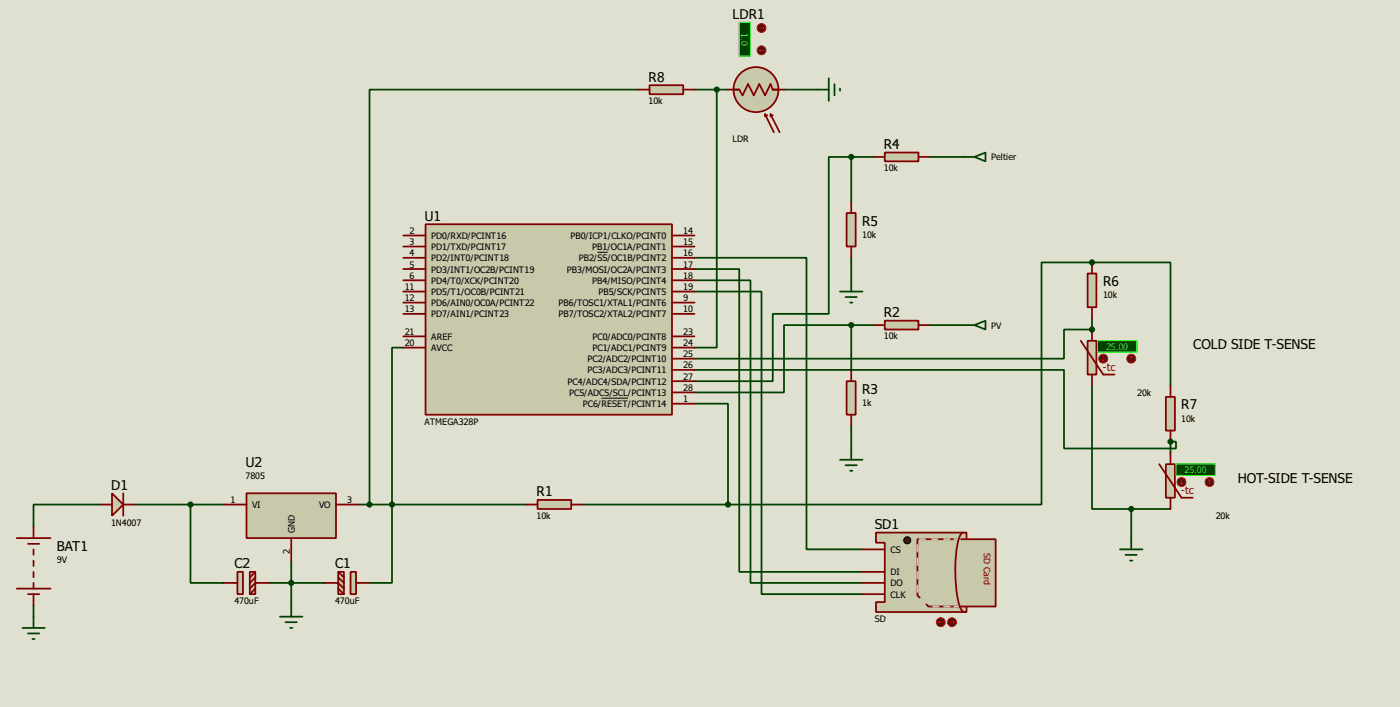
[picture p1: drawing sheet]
<svg xmlns="http://www.w3.org/2000/svg" width="317mm" height="160mm" viewBox="0 0 317 160" stroke-linecap="round" stroke-linejoin="round" font-family="sans-serif">
<path d="M0 0h317.5v160.1h-317.5z" fill="#e0e0d0"/>
<g fill="none" stroke="#004000" stroke-width=".4">
<path d="M193.1 35.6h-5.1v35.5h-12.7v15.3h-17.8M193.1 35.6v10.1M193.1 35.6h5M210.8 35.6h7.7M157.5 58.4h25.4v66.1h12.7M193.1 58.4v5.1M247.7 59.5h17.8v27.9M91.5 78.8h-2.6v35.5M157.5 61h10.2v68.6h27.9M157.5 63.5h12.7v68.6h25.4M157.5 66.1h15.2v68.5h22.9M193.1 73.7h-15.3v15.2h-20.3"/>
<path d="M193.1 73.7v10.1M193.1 73.7h5M210.8 73.7h7.7M157.5 91.5h7.6v22.8h-33M193.1 96.5v5.1M22.9 114.3h-15.3v5.1M30.5 114.3h20.3M43.2 114.3v17.8h7.6M88.9 114.3v17.8h-5.1M88.9 114.3h30.5M7.6 137.2v2.5M61 132.1h12.7"/>
<path d="M66.1 127v10.2"/>
</g>
<circle cx="247.7" cy="59.5" r=".2" fill="#004000"/>
<path d="M247.7 59.5h-11.5v54.8h-71.1M247.7 72.2v2.5" fill="none" stroke="#004000" stroke-width=".4"/>
<circle cx="247.7" cy="74.7" r=".2" fill="#004000"/>
<path d="M247.7 74.7h-6.4v6.6h-83.8M265.5 100.1v2.5" fill="none" stroke="#004000" stroke-width=".4"/>
<circle cx="265.5" cy="100.1" r=".2" fill="#004000"/>
<path d="M144.8 20.3h-61v94M157.5 20.3h7.6M162.6 20.3v58.5h-5.1M177.8 20.3h7.6M157.5 83.8h83.8v17.8h25.4v-1.5h-1.2M247.7 87.4v27.9h8.9M81.3 114.3h7.6M256.6 115.3h8.9M256.6 115.3v6.6" fill="none" stroke="#004000" stroke-width=".4"/>
<path d="M96.5 50.8h55.9v43.2h-55.9z" fill="#c8c8aa" stroke="#800000" stroke-width=".4"/>
<g fill="none" stroke="#800000" stroke-width=".4">
<path d="M91.5 53.4h5M91.5 55.9h5M91.5 58.4h5M152.4 53.4h5.1M152.4 55.9h5.1M152.4 58.4h5.1M91.5 61h5M91.5 68.6h5M91.5 66.1h5M91.5 63.5h5M91.5 71.1h5M91.5 78.8h5"/>
<path d="M91.5 76.2h5M152.4 61h5.1M152.4 68.6h5.1M152.4 66.1h5.1M152.4 63.5h5.1M152.4 71.1h5.1M152.4 78.8h5.1M152.4 76.2h5.1M152.4 91.5h5.1M152.4 88.9h5.1M152.4 86.4h5.1M152.4 83.8h5.1"/>
<path d="M152.4 81.3h5.1"/>
</g>
<path d="M135.5 57.2h2.3M136.4 90.2h6" fill="none" stroke="#000" stroke-width=".23"/>
<path d="M55.9 111.8h20.3v10.1h-20.3z" fill="#c8c8aa" stroke="#800000" stroke-width=".4"/>
<path d="M50.8 114.3h5.1M76.2 114.3h5.1M66.1 121.9v5.1" fill="none" stroke="#800000" stroke-width=".4"/>
<g fill="#c8c8aa" stroke="#800000" stroke-width=".4">
<path d="M79.5 129.6h1.3v5h-1.3z"/>
<path d="M76.7 129.6h1.3v5h-1.3z"/>
</g>
<path d="M73.7 132.1h3l1.3 1.3M76.7 129.6l1.3 1.2M76.7 130.8l1.3 1.3M76.7 133.4l1.3 1.2M80.8 132.1h3" fill="none" stroke="#800000" stroke-width=".4"/>
<g fill="#c8c8aa" stroke="#800000" stroke-width=".4">
<path d="M53.9 129.6h1.2v5h-1.2z"/>
<path d="M56.7 129.6h1.2v5h-1.2z"/>
</g>
<path d="M50.8 132.1h3.1M57.9 129.6l-1.2 1.2M57.9 130.8l-1.2 1.3M57.9 133.4l-1.2 1.2M61 132.1h-3.1l-1.2 1.3" fill="none" stroke="#800000" stroke-width=".4"/>
<circle cx="66" cy="132.1" r=".5" fill="#004000" stroke="#004000" stroke-width=".4"/>
<path d="M63.5 139.7h5.1M66.1 137.2v2.5M64.8 141h2.5M65.8 142.3h.5" fill="none" stroke="#004000" stroke-width=".4"/>
<path d="M121.9 113.3h7.7v2h-7.7z" fill="#c8c8aa" stroke="#800000" stroke-width=".4"/>
<path d="M119.4 114.3h2.5M129.6 114.3h2.5" fill="none" stroke="#800000" stroke-width=".4"/>
<circle cx="88.9" cy="114.3" r=".5" fill="#004000" stroke="#004000" stroke-width=".4"/>
<path d="M200.7 72.7h7.6v2h-7.6z" fill="#c8c8aa" stroke="#800000" stroke-width=".4"/>
<path d="M198.1 73.7h2.6M208.3 73.7h2.5" fill="none" stroke="#800000" stroke-width=".4"/>
<path d="M192 86.4h2.1v7.6h-2.1z" fill="#c8c8aa" stroke="#800000" stroke-width=".4"/>
<path d="M193.1 83.8v2.6M193.1 94v2.5" fill="none" stroke="#800000" stroke-width=".4"/>
<path d="M218.5 73.7h2.5M221 73.7l2.5-1v2zM190.5 104.2h5.1M191.8 105.4h2.5M192.8 106.7h.5M193.1 101.6v2.6" fill="none" stroke="#004000" stroke-width=".4"/>
<path d="M200.7 34.6h7.6v2h-7.6z" fill="#c8c8aa" stroke="#800000" stroke-width=".4"/>
<path d="M198.1 35.6h2.6M208.3 35.6h2.5" fill="none" stroke="#800000" stroke-width=".4"/>
<path d="M192 48.3h2.1v7.6h-2.1z" fill="#c8c8aa" stroke="#800000" stroke-width=".4"/>
<path d="M193.1 45.7v2.6M193.1 55.9v2.5" fill="none" stroke="#800000" stroke-width=".4"/>
<path d="M218.5 35.6h2.5M221 35.6l2.5-1v2zM190.5 66.1h5.1M191.8 67.3h2.5M192.8 68.6h.5M193.1 63.5v2.6" fill="none" stroke="#004000" stroke-width=".4"/>
<g fill="#004000" stroke="#004000" stroke-width=".4">
<circle cx="193" cy="73.7" r=".5"/>
<circle cx="193" cy="35.6" r=".5"/>
</g>
<path d="M25.4 111.8l2.6 2.5-2.6 2.6z" fill="#c8c8aa" stroke="#800000" stroke-width=".4"/>
<path d="M22.9 114.3h2.5M28 111.8v5.1M28 114.3h2.5" fill="none" stroke="#800000" stroke-width=".4"/>
<circle cx="43.2" cy="114.3" r=".5" fill="#004000" stroke="#004000" stroke-width=".4"/>
<g fill="#c8c8aa" stroke="#800000" stroke-width=".4">
<path d="M198.7 120.7h20.5v18h-20.5v-2.3h2v-13.4h-2z" fill-rule="evenodd"/>
<path d="M208.1 122.2h17.7v15.2h-15.2l-2.5-2.5z" fill-rule="evenodd"/>
</g>
<path d="M208.6 135.4l1 1M218.5 120.7a1.86 1.86 0 0 0-1.1 1.5 32.9 32.9 0 0 0 .4 15.4l.6 .9 .3 .2" fill="none" stroke="#800000" stroke-width=".4"/>
<path d="M208.1 123.5v1.5M208.1 126.5v1.5M208.1 129.6v1.5M208.1 132.6v1.5M208.6 122.2h1.2M211.4 122.2h1.2M211.6 137.4h1.3M214.1 122.2h1.3M214.1 137.4h1.3M216.4 122.2h1.3M216.4 137.4h1.3" fill="none" stroke="#c8c8aa" stroke-width=".4"/>
<path d="M208.8 135.7l1 1" fill="none" stroke="#c8c8aa" stroke-width=".65"/>
<circle cx="205.7" cy="122.4" r=".8" fill="#400000" stroke="#000" stroke-width=".23"/>
<path d="M195.6 124.5h5.1M195.6 129.6h5.1M195.6 132.1h5.1M195.6 134.6h5.1" fill="none" stroke="#800000" stroke-width=".4"/>
<circle cx="215.9" cy="141" r="1" fill="#400000" stroke="#f00" stroke-width=".23"/>
<path d="M215.4 141h1M216.2 140.7l.2 .3M216.4 141l-.2 .2" fill="none" stroke="#f00" stroke-width=".23"/>
<circle cx="213.3" cy="141" r="1" fill="#400000" stroke="#f00" stroke-width=".23"/>
<path d="M212.9 141l.2 .2M212.9 141h1M213.1 140.7l-.2 .3" fill="none" stroke="#f00" stroke-width=".23"/>
<path d="M7.6 119.4v2.5M3.8 121.9h7.7M3.8 133.4h7.7M6.4 123.2h2.5M6.4 134.6h2.5M7.6 124.5v1.2M7.6 127v1.3M7.6 129.6v1.2M7.6 132.1v1.3M7.6 134.6v2.6" fill="none" stroke="#800000" stroke-width=".4"/>
<path d="M7.6 139.7v2.6M5.1 142.3h5.1M6.4 143.5h2.5M7.4 144.8h.5" fill="none" stroke="#004000" stroke-width=".4"/>
<path d="M246.7 77.2h2v7.7h-2z" fill="#c8c8aa" stroke="#800000" stroke-width=".4"/>
<path d="M245.1 77.2l5.1 7.7" fill="none" stroke="#800000" stroke-width=".4"/>
<path d="M248.9 77.2h8.9v2.6h-8.9z" fill="#004000" stroke="#0f0" stroke-width=".23"/>
<path d="M247.7 74.7v2.5M247.7 84.9v2.5M250.2 84.9h2.6" fill="none" stroke="#800000" stroke-width=".4"/>
<circle cx="256.5" cy="81.3" r="1" fill="#400000" stroke="#f00" stroke-width=".23"/>
<path d="M256.6 80.8l-.3 .2M256.6 80.8l.2 .2M256.6 80.8v1" fill="none" stroke="#f00" stroke-width=".23"/>
<circle cx="250.2" cy="81.3" r="1" fill="#400000" stroke="#f00" stroke-width=".23"/>
<path d="M250 81.5l.2 .3M250.2 80.8v1M250.5 81.5l-.3 .3" fill="none" stroke="#f00" stroke-width=".23"/>
<path d="M246.7 62h2v7.6h-2z" fill="#c8c8aa" stroke="#800000" stroke-width=".4"/>
<path d="M247.7 59.5v2.5M247.7 69.6v2.6" fill="none" stroke="#800000" stroke-width=".4"/>
<path d="M264.4 105.2h2.1v7.6h-2.1z" fill="#c8c8aa" stroke="#800000" stroke-width=".4"/>
<path d="M262.9 105.2l5.1 7.6" fill="none" stroke="#800000" stroke-width=".4"/>
<path d="M266.7 105.2h8.9v2.5h-8.9z" fill="#004000" stroke="#0f0" stroke-width=".23"/>
<path d="M265.5 102.6v2.6M265.5 112.8v2.5M268 112.8h2.5" fill="none" stroke="#800000" stroke-width=".4"/>
<circle cx="274.3" cy="109.2" r="1" fill="#400000" stroke="#f00" stroke-width=".23"/>
<path d="M274.3 108.7l-.2 .3M274.3 108.7l.3 .3M274.3 108.7v1" fill="none" stroke="#f00" stroke-width=".23"/>
<circle cx="267.9" cy="109.2" r="1" fill="#400000" stroke="#f00" stroke-width=".23"/>
<path d="M267.7 109.5l.3 .2M268 108.7v1M268.2 109.5l-.2 .2" fill="none" stroke="#f00" stroke-width=".23"/>
<path d="M264.4 89.9h2.1v7.7h-2.1z" fill="#c8c8aa" stroke="#800000" stroke-width=".4"/>
<path d="M265.5 87.4v2.5M265.5 97.6v2.5" fill="none" stroke="#800000" stroke-width=".4"/>
<g fill="#004000" stroke="#004000" stroke-width=".4">
<circle cx="165.1" cy="114.3" r=".5"/>
<circle cx="247.6" cy="59.5" r=".5"/>
<circle cx="247.6" cy="74.7" r=".5"/>
<circle cx="265.4" cy="100.1" r=".5"/>
<circle cx="256.5" cy="115.3" r=".5"/>
</g>
<path d="M254 124.5h5.1M255.3 125.7h2.5M256.3 127h.5M256.6 121.9v2.6" fill="none" stroke="#004000" stroke-width=".4"/>
<circle cx="171.4" cy="20.3" r="5.1" fill="#c8c8aa" stroke="#800000" stroke-width=".4"/>
<path d="M166.4 20.3h1.3l.7 1.3 1.3-2.5 1.3 2.5 1.2-2.5 1.3 2.5 1.3-2.5 .5 1.2h1.3M173.5 25.9l2 4.1M173.5 25.9l.5 .3M173.5 25.9v.5M174.8 25.9l2 4.1M174.8 25.9l.5 .3M174.8 25.9v.5" fill="none" stroke="#800000" stroke-width=".4"/>
<path d="M167.7 5.1h2.5v7.6h-2.5z" fill="#004000" stroke="#0f0" stroke-width=".23"/>
<path d="M165.1 20.3h2.6M175.3 20.3h2.5" fill="none" stroke="#800000" stroke-width=".4"/>
<circle cx="172.7" cy="11.4" r="1" fill="#400000" stroke="#f00" stroke-width=".23"/>
<path d="M172.2 11.4l.3 .3M172.2 11.4h1.1M172.5 11.2l-.3 .2" fill="none" stroke="#f00" stroke-width=".23"/>
<circle cx="172.7" cy="6.4" r="1" fill="#400000" stroke="#f00" stroke-width=".23"/>
<path d="M172.2 6.4h1.1M173 6.1l.3 .3M173.3 6.4l-.3 .2" fill="none" stroke="#f00" stroke-width=".23"/>
<path d="M147.3 19.3h7.7v2.1h-7.7z" fill="#c8c8aa" stroke="#800000" stroke-width=".4"/>
<path d="M144.8 20.3h2.5M155 20.3h2.5" fill="none" stroke="#800000" stroke-width=".4"/>
<g fill="#004000" stroke="#004000" stroke-width=".4">
<circle cx="83.8" cy="114.3" r=".5"/>
<circle cx="162.5" cy="20.3" r=".5"/>
</g>
<path d="M188 17.8v5.1M189.3 19.1v2.5M185.4 20.3h2.6M190.5 20.1v.5" fill="none" stroke="#004000" stroke-width=".4"/>
<g font-size="3.7">
<text x="166.2" y="4.4">LDR1</text>
<text x="147.1" y="18.5">R8</text>
<text x="200.5" y="33.8">R4</text>
<text x="96.3" y="50">U1</text>
<text x="195.6" y="51.1">R5</text>
<text x="250.2" y="64.8">R6</text>
<text x="200.5" y="71.9">R2</text>
<text x="270.6" y="79">COLD SIDE T-SENSE</text>
<text x="195.6" y="89.2">R3</text>
<text x="267.9" y="92.8">R7</text>
<text x="55.7" y="105.7">U2</text>
<text x="25.2" y="111">D1</text>
<text x="121.7" y="112.5">R1</text>
<text x="280.8" y="109.4">HOT-SIDE T-SENSE</text>
<text x="198.4" y="119.9">SD1</text>
<text x="12.9" y="124.8">BAT1</text>
<text x="53.2" y="128.8">C2</text>
<text x="76" y="128.8">C1</text>
</g>
<g font-size="3" fill="#800000">
<text x="250.1" y="84">-tc</text>
<text x="267.9" y="111.9">-tc</text>
</g>
<g font-size="2.5" fill="#0f0">
<text x="168.1" y="7.5" transform="rotate(90 168.1 7.5)">1.0</text>
<text x="250.9" y="79.3">25.00</text>
<text x="268.7" y="107.2">25.00</text>
</g>
<g font-size="2.5">
<text x="147.1" y="23.6">10k</text>
<text x="166.2" y="32.2">LDR</text>
<text x="200.5" y="38.8">10k</text>
<text x="224.8" y="36.3">Peltier</text>
<text x="92.9" y="53">2</text>
<text x="155" y="53">14</text>
<text x="195.6" y="53.9">10k</text>
<text x="92.9" y="58.1">4</text>
<text x="92.9" y="55.5">3</text>
<text x="97.8" y="59.2">PD2/INT0/PCINT18</text>
<text x="97.8" y="56.7">PD1/TXD/PCINT17</text>
<text x="97.8" y="54.2">PD0/RXD/PCINT16</text>
<text x="129.4" y="54.2">PB0/ICP1/CLKO/PCINT0</text>
<text x="131.3" y="59.2">PB2/SS/OC1B/PCINT2</text>
<text x="134.3" y="56.7">PB1/OC1A/PCINT1</text>
<text x="155" y="55.5">15</text>
<text x="155" y="58.1">16</text>
<text x="91.8" y="65.7">11</text>
<text x="92.9" y="63.1">6</text>
<text x="92.9" y="60.6">5</text>
<text x="97.8" y="64.3">PD4/T0/XCK/PCINT20</text>
<text x="97.8" y="61.7">PD3/INT1/OC2B/PCINT19</text>
<text x="128.6" y="61.7">PB3/MOSI/OC2A/PCINT3</text>
<text x="134.3" y="64.3">PB4/MISO/PCINT4</text>
<text x="155" y="60.6">17</text>
<text x="155" y="63.1">18</text>
<text x="155" y="65.7">19</text>
<text x="91.8" y="68.2">12</text>
<text x="91.8" y="70.8">13</text>
<text x="97.8" y="69.4">PD6/AIN0/OC0A/PCINT22</text>
<text x="97.8" y="66.9">PD5/T1/OC0B/PCINT21</text>
<text x="97.8" y="71.9">PD7/AIN1/PCINT23</text>
<text x="126.7" y="71.9">PB7/TOSC2/XTAL2/PCINT7</text>
<text x="126.7" y="69.4">PB6/TOSC1/XTAL1/PCINT6</text>
<text x="135.7" y="66.9">PB5/SCK/PCINT5</text>
<text x="155" y="70.8">10</text>
<text x="155" y="68.2">9</text>
<text x="250.2" y="67.6">10k</text>
<text x="91.8" y="75.9">21</text>
<text x="97.8" y="77">AREF</text>
<text x="134.4" y="77">PC0/ADC0/PCINT8</text>
<text x="155" y="75.9">23</text>
<text x="200.5" y="76.9">10k</text>
<text x="224.8" y="74.5">PV</text>
<text x="91.8" y="78.4">20</text>
<text x="97.8" y="79.6">AVCC</text>
<text x="133.3" y="82.1">PC2/ADC2/PCINT10</text>
<text x="134.4" y="79.6">PC1/ADC1/PCINT9</text>
<text x="155" y="83.5">26</text>
<text x="155" y="80.9">25</text>
<text x="155" y="78.4">24</text>
<text x="128.7" y="87.2">PC4/ADC4/SDA/PCINT12</text>
<text x="129.1" y="89.7">PC5/ADC5/SCL/PCINT13</text>
<text x="133.3" y="84.6">PC3/ADC3/PCINT11</text>
<text x="155" y="88.6">28</text>
<text x="155" y="86">27</text>
<text x="257.9" y="89.6">20k</text>
<text x="132.2" y="92.3">PC6/RESET/PCINT14</text>
<text x="155" y="91.1">1</text>
<text x="195.6" y="92">1k</text>
<text x="267.9" y="95.6">10k</text>
<text x="96.3" y="96.2">ATMEGA328P</text>
<text x="52.3" y="114">1</text>
<text x="55.7" y="108.5">7805</text>
<text x="78.8" y="114">3</text>
<text x="25.2" y="119.1">1N4007</text>
<text x="57.2" y="115.1">VI</text>
<text x="72.4" y="115.1">VO</text>
<text x="121.7" y="117.6">10k</text>
<text x="275.7" y="117.6">20k</text>
<text x="65.7" y="125.6" transform="rotate(-90 65.7 125.6)">2</text>
<text x="66.9" y="120.7" transform="rotate(-90 66.9 120.7)">GND</text>
<text x="202" y="125.3">CS</text>
<text x="12.9" y="127.6">9V</text>
<text x="202" y="130.4">DI</text>
<text x="53.2" y="136.9">470uF</text>
<text x="76" y="136.9">470uF</text>
<text x="202" y="132.9">DO</text>
<text x="202" y="135.4">CLK</text>
<text x="198.4" y="141">SD</text>
</g>
<text font-size="2.5" fill="#800000" x="223.1" y="125.2" transform="rotate(90 223.1 125.2)">SD Card</text>
</svg>
